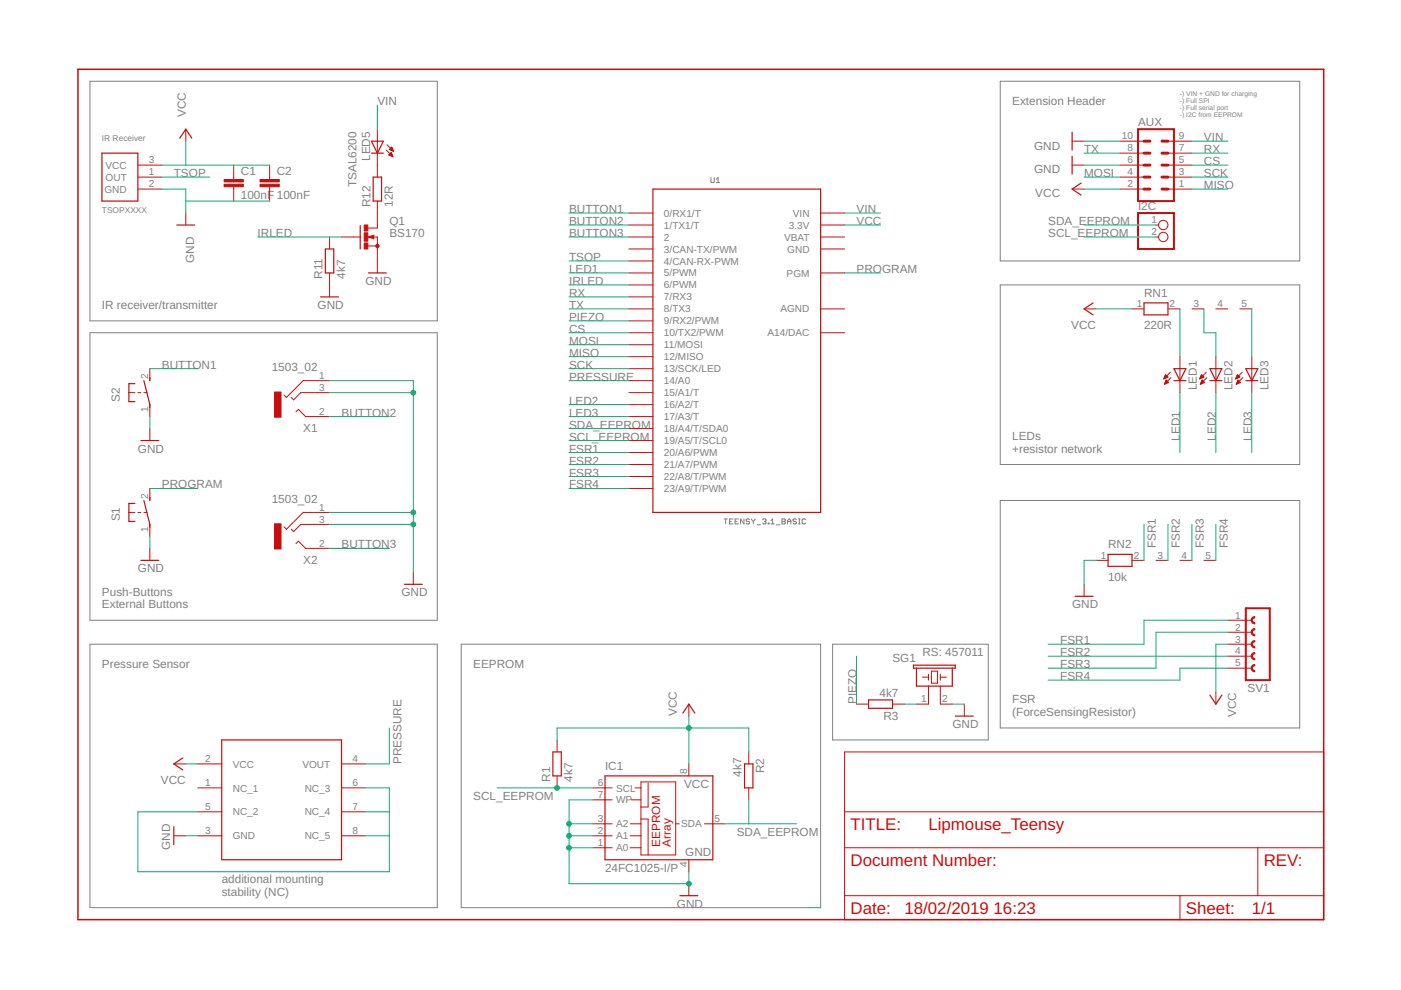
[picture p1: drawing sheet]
<svg xmlns="http://www.w3.org/2000/svg" width="297mm" height="210mm" viewBox="0 0 297 210" stroke-linecap="round" stroke-linejoin="round" font-family="sans-serif">
<g fill="none" stroke="#808080" stroke-width=".21">
<path d="M19.1 17.2h73.6v50.8h-73.6zM212.1 17.2h63.5v38.1h-63.5zM150.7 37.7v.8l.2 .2h.4l.1-.2v-.8M151.9 38.7h.7M151.9 38l.4-.3v1M19.1 70.5h73.6v61h-73.6zM212.1 60.4h63.5v38.1h-63.5zM153.5 110h.7M153.9 110v1.1M154.7 110.6h.3M155.4 110h-.7v1.1h.7M155.9 110.6h.3"/>
<path d="M156.6 110h-.7v1.1h.7M157.7 110v1.1l-.7-1.1v1.1M158.9 110.2l-.2-.2h-.3l-.2 .2 .2 .4h.3l.2 .1-.2 .4h-.3l-.2-.2M159.4 110l.3 .6M159.7 110.6v.5M160.1 110l-.4 .6M160.5 111.3h.7M161.7 110.2l.5-.2 .2 .2-.2 .4M162.1 110.6h.1M162.2 110.6l.2 .1-.2 .4-.5-.2M162.9 110.9h.1v.2h-.1zM163.4 111.1h.8"/>
<path d="M163.4 110.4l.4-.4v1.1M164.6 111.3h.7M165.8 110h.5l.2 .2-.2 .4 .2 .3-.2 .2h-.5zM165.8 110.6h.5M167 110.6h.7M167 111.1v-.7l.3-.4 .4 .4v.7M168.8 110.2l-.1-.2-.6 .2 .2 .4 .5 .1-.1 .4-.6-.2M169.3 110h.4M169.3 111.1h.4M169.5 110v1.1M170.8 110.2l-.2-.2-.5 .2v.7l.2 .2 .5-.2M212.1 106.1h63.5v48.2h-63.5z"/>
<path d="M19.1 136.6h73.6v55.8h-73.6zM176.5 136.6h33v20.3h-33zM171.4 192.4h-73.6v-55.8h76.2v55.8"/>
</g>
<path d="M16.5 14.7h264.1v180.3h-264.1zM79.1 50.1l-.5 .1 .5 .2" fill="none" stroke="#c90d0c" stroke-width=".32"/>
<g fill="none" stroke="#c90d0c" stroke-width=".21">
<path d="M29.2 35h5.1M29.2 37.5h5.1M39.4 27.4v2.5M49.6 35v3.1M49.6 39.6v3M57.2 35v3.1M57.2 39.6v3M80 27.4v10.1M81.9 31.8l1.4 1.4M82 30.7l1.4 1.4M82.4 32.9l.5-.6 .4 .9zM82.5 32.9h.7"/>
<path d="M82.5 32.8h.6M82.5 31.7l.6-.5 .3 .9zM82.6 31.7h.7M82.6 32.6h.5M82.7 31.6h.5M82.8 31.8h.5M82.8 32.5h.2M82.8 33h.4M82.8 31.4h.4M82.9 32.4h.1M83 31.3h.1M83.1 31.9h.3"/>
<path d="M83.1 33.1h.2M83.3 32h.1M227.3 35h2.5M227.3 29.9h2.5M237.5 32.5h5M237.5 35h5M237.5 37.5h5M237.5 29.9h5M247.6 32.5h5.1M247.6 35h5.1M247.6 37.5h5.1M247.6 29.9h5.1"/>
<path d="M29.2 40.1h5.1M39.4 45.2v2.5M69.9 50.2v2.6M69.9 57.9v5M72.4 50.2h4M78 50.2h2v7.7M78 50.2l1.2-.3v.7zM78 52.2h2M80 42.6v5.7h-2M133.3 50.2h5.1M133.3 57.9h5.1M133.3 55.3h5.1"/>
<path d="M133.3 52.8h5.1M133.3 47.7h5.1M133.3 45.2h5.1M174 50.2h5.1M174 57.9h5.1M174 52.8h5.1M174 47.7h5.1M174 45.2h5.1M227.3 40.1h2.5M237.5 40.1h5M245.1 50.2h.6M245.1 47.7h.6"/>
<path d="M247.6 40.1h5.1M31.8 78.2v2.5M133.3 65.5h5.1M133.3 75.6h5.1M133.3 73.1h5.1M133.3 70.5h5.1M133.3 68h5.1M133.3 62.9h5.1M133.3 60.4h5.1M133.3 78.2h5.1M174 65.5h5.1M174 70.5h5.1"/>
<path d="M229.8 65.5h2.6M240 65.5h2.5M246.9 79.9h.7M247 79.8h.5M247 79.7h.4M247.1 79.6h.1M247.1 79.4l.5 .5-.9 .4zM247.6 65.5h2.6M248.1 78.9l-1.4 1.4M250.2 75.6v7.6M252.7 65.5h2.5M254.5 79.9h.7"/>
<path d="M254.6 79.8h.5M254.6 79.7h.4M254.7 79.6h.1M254.7 79.4l.5 .5-.8 .4zM255.8 78.9l-1.4 1.4M257.8 75.6v7.6M257.8 65.5h2.5M262.1 79.9h.7M262.2 79.8h.5M262.3 79.7h.3M262.3 79.6h.2M262.9 79.9l-.5-.5-.4 .9"/>
<path d="M262.9 79.9l-.9 .4M262.9 65.5h2.5M263.4 78.9l-1.4 1.4M265.4 75.6v7.6M27.3 83.2h1.3M29.2 83.2h.7M30.5 83.2h.6M31.8 85.8v2.5M31.8 90.9v2.5M62.8 87.3l.5-.5 1.5 1.5h5.1M69.9 83.2h-6.1l-1.5 1.6-.6-.5M69.9 80.7h-5.6l-3.6 3.6-.5-.5"/>
<path d="M133.3 83.2h5.1M133.3 98.5h5.1M133.3 95.9h5.1M133.3 93.4h5.1M133.3 90.9h5.1M133.3 88.3h5.1M133.3 85.8h5.1M133.3 80.7h5.1M246.8 80.3h.1M246.8 80.2h.3M246.9 80.1h.5M246.9 81.4h.2"/>
<path d="M247 81.3h.4M247 81.1h.7M247.1 81h.6M247.1 80.9h.4M247.2 80.8h.2M247.2 80.6h.1M247.2 80.6l.6 .5-.9 .4zM248.3 80.1l-1.4 1.4M254.4 80.3h.1M254.4 80.2h.4M254.5 80.1h.5M254.5 81.4h.2"/>
<path d="M254.6 81.3h.4M254.6 81.1h.7M254.7 81h.6M254.7 80.9h.5M254.8 80.8h.2M254.8 80.6h.1M254.9 80.6l.5 .5-.9 .4zM255.9 80.1l-1.4 1.4M262 80.3h.1M262 80.2h.4M262.1 80.1h.6M262.1 81.4h.3"/>
<path d="M262.2 81.3h.4M262.3 81.1h.6M262.3 81h.6M262.4 80.9h.4M262.4 80.8h.3M262.5 80.6h.1M262.5 80.6l.5 .5-.9 .4zM263.5 80.1l-1.4 1.4M27.3 108.6h1.3M29.2 108.6h.7M30.5 108.6h.6M31.8 103.6v2.5"/>
<path d="M31.8 111.2v2.5M31.8 116.3v2.5M62.8 115.3l.5-.6 1.5 1.6h5.1M69.9 108.6h-5.6l-3.6 3.6-.5-.5M69.9 111.2h-6.1l-1.5 1.5-.6-.5M133.3 103.6h5.1M133.3 101h5.1M232.4 118.8h2.5M240 118.8h2.5M245.1 118.8h2.5M250.2 118.8h2.5M255.2 118.8h2.6"/>
<path d="M87.6 121.3v2.6M229.8 123.9v2.5M260.3 131.5h5.1M260.3 134h5.1M260.3 136.6h5.1M260.3 139.1h5.1M118.1 156.9v2.5M146 149.3v2.5M158.7 159.4v2.6M179.1 159.4h101.5v35.6h-101.5zM181.6 149.3h2.5M189.2 149.3h2.6"/>
<path d="M195.6 143.6h1.2M196.8 142.9v1.3M196.8 145.5v3.8h-2.5M197.5 142.3h1.3v2.5h-1.3zM199.4 143.6h1.2M199.4 142.9v1.3M199.4 145.5v3.8h2.5M204.4 149.3v2.5M257.8 146.7v2.6M260.3 141.7h5.1M36.9 177.2h2.5M36.9 162h2.5"/>
<path d="M41.9 172.1h5.1M41.9 177.2h5.1M41.9 167h5.1M41.9 162h5.1M72.4 172.1h5.1M72.4 177.2h5.1M72.4 167h5.1M72.4 162h5.1M118.1 164.5v2.5M125.7 179.7h4.1M125.7 177.2h4.1M125.7 167h4.1"/>
<path d="M125.7 174.7h4.1M125.7 169.6h4.1M133.6 179.7h2.3M133.6 177.2h2.3M133.6 174.7h2.3M133.9 169.6h2M134.6 167h1.3M135.9 165.8h7.4v15.5h-7.4zM135.9 173.7h1.5v7.6M137.4 166v5.1h-1.5M143.3 174.7h.7M146 162v2.5"/>
<path d="M149.4 174.7h4.3M158.7 167v2.6M179.1 179.7h101.5M179.1 172.1h101.5M266.7 179.7v10.2M146 182.3v2.5M146 187.4v2.5M179.1 189.9h101.5M250.2 189.9v5.1"/>
<circle cx="246.6" cy="47.7" r=".99"/>
<circle cx="246.6" cy="50.2" r=".99"/>
</g>
<g fill="none" stroke="#c90d0c" stroke-width=".42">
<path d="M241.3 27.4h7.6v15.2h-7.6zM241.3 45.2h7.6v7.6h-7.6zM264.1 129h5.1v15.2h-5.1z"/>
<circle cx="80" cy="52.2" r=".25"/>
</g>
<g fill="#c90d0c" stroke="#c90d0c" stroke-width=".21">
<path d="M265.5 136l.5-.2v.3a.51 .51 0 0 0-.5 .5 .51 .51 0 0 0 .5 .5v.3a.77 .77 0 0 1-.7-.5 .77 .77 0 0 1 .2-.9z" fill-rule="evenodd"/>
<path d="M265.5 133.5l.5-.2v.2a.51 .51 0 0 0-.5 .5 .51 .51 0 0 0 .5 .6v.2a.77 .77 0 0 1-.7-.5 .77 .77 0 0 1 .2-.8z" fill-rule="evenodd"/>
<path d="M265.5 131l.5-.3v.3a.51 .51 0 0 0-.5 .5 .51 .51 0 0 0 .5 .5v.3a.77 .77 0 0 1-.7-.5 .77 .77 0 0 1 .2-.8z" fill-rule="evenodd"/>
<path d="M265.5 141.1l.5-.2v.3a.51 .51 0 0 0-.5 .5 .51 .51 0 0 0 .5 .5v.2a.77 .77 0 0 1-.7-.4 .77 .77 0 0 1 .2-.9z" fill-rule="evenodd"/>
<path d="M265.5 138.6l.5-.2v.2a.51 .51 0 0 0-.5 .5 .51 .51 0 0 0 .5 .5v.3a.77 .77 0 0 1-.7-.5 .77 .77 0 0 1 .2-.8z" fill-rule="evenodd"/>
</g>
<g fill="none" stroke="#c90d0c" stroke-width=".25">
<path d="M21.6 32.5h7.6v10.1h-7.6zM38.1 29.3l1.3-1.9 1.3 1.9M78.7 29.9h2.6l-1.3 2.6zM78.7 32.5h2.6M79.1 37.5h1.8v5.1h-1.8zM227.3 28v3.8M227.3 33.1v3.8M229.2 38.8l-1.9 1.3 1.9 1.3M37.5 47.7h3.8M69 52.8h1.8v5.1h-1.8zM76.4 47.8v5M78.1 57.9h3.8"/>
<path d="M138.4 40.1h35.6v68.5h-35.6zM68 62.9h3.8M231.8 64.2l-2 1.3 2 1.3M242.5 64.2h5.1v2.6h-5.1zM248.9 78.2h2.5l-1.2 2.5zM256.5 78.2h2.6l-1.3 2.5zM264.1 78.2h2.6l-1.3 2.5zM28.6 81.3h-1.3v3.9h1.3M29.9 93.4h3.8M30.5 80.7l1.3 5.1v.6M31.8 80.1v.6M248.9 80.7h2.5"/>
<path d="M256.5 80.7h2.6M264.1 80.7h2.6M28.6 106.7h-1.3v3.9h1.3M29.9 118.8h3.8M30.5 106.1l1.3 5.1v.6M31.8 105.5v.6M234.9 117.5h5.1v2.6h-5.1zM85.7 123.9h3.8M227.9 126.4h3.9M47 156.9h25.4v25.4h-25.4zM117.2 159.4h1.8v5.1h-1.8zM144.8 151.2l1.2-1.9 1.3 1.9"/>
<path d="M184.1 148.4h5.1v1.8h-5.1zM193.7 141h8.8v.7h-8.8zM194.3 141.7v3.8h7.6v-3.8M202.5 151.8h3.9M256.5 147.4l1.3 1.9 1.3-1.9M36.9 175.3v3.8M38.8 160.7l-1.9 1.3 1.9 1.2M128.3 164.5h22.8v17.8h-22.8zM157.9 162h1.7v5h-1.7zM144.1 189.9h3.9"/>
</g>
<g fill="#c90d0c" stroke="#c90d0c" stroke-width=".21">
<path d="M47.5 39.1h4.1v.5h-4.1z"/>
<path d="M47.5 38.1h4.1v.5h-4.1z"/>
<path d="M55.1 39.1h4.1v.5h-4.1z"/>
<path d="M55.1 38.1h4.1v.5h-4.1z"/>
<path d="M77.2 51.5h.8v1.3h-.8z"/>
<path d="M77.2 47.7h.8v1.3h-.8z"/>
<path d="M77.2 49.4h.8v1.7h-.8z"/>
<path d="M58.2 83.1h1.4v5.4h-1.4z"/>
<path d="M58.2 111.1h1.4v5.3h-1.4z"/>
</g>
<path d="M242.5 35h1.3M242.5 37.5h1.3M242.5 29.9h1.3M242.5 32.5h1.3M246.4 35h1.2M246.4 37.5h1.2M246.4 29.9h1.2M246.4 32.5h1.2M242.5 40.1h1.3M246.4 40.1h1.2" fill="none" stroke="#c90d0c" stroke-width=".61"/>
<g fill="none" stroke="#0dab76" stroke-width=".21">
<path d="M34.3 35h22.9M34.3 37.5h10.2M39.4 29.9v5.1M80 22.3v5.1M229.8 35h7.7M229.8 29.9h7.7M229.8 37.5h7.7M229.8 32.5h7.7M252.7 35h7.6M252.7 29.9h7.6M252.7 37.5h7.6M252.7 32.5h7.6"/>
<path d="M34.3 40.1h5.1v5.1M39.4 42.6h17.8M54.6 50.2h17.8M120.6 47.7h12.7M120.6 55.3h12.7M120.6 50.2h12.7M120.6 45.2h12.7M120.6 57.9h12.7M179.1 47.7h7.6M179.1 45.2h7.6M179.1 57.9h7.6M229.8 40.1h7.7"/>
<path d="M229.8 47.7h15.3M229.8 50.2h15.3M252.7 40.1h7.6M31.8 78.2h10.1M120.6 70.5h12.7M120.6 65.5h12.7M120.6 60.4h12.7M120.6 78.2h12.7M120.6 73.1h12.7M120.6 62.9h12.7M120.6 75.6h12.7M120.6 68h12.7"/>
<path d="M232.4 65.5h7.6M250.2 65.5v10.1M255.2 65.5v5h2.6v5.1M265.4 65.5v10.1M31.8 88.3v2.6M69.9 80.7h17.7v40.6M69.9 83.2h17.7M69.9 88.3h12.6M120.6 80.7h12.7M120.6 95.9h12.7M120.6 98.5h12.7M120.6 93.4h12.7"/>
<path d="M120.6 90.9h12.7M120.6 88.3h12.7M120.6 85.8h12.7M250.2 83.2v12.7M257.8 83.2v12.7M265.4 83.2v12.7M31.8 113.7v2.6M31.8 103.6h10.1M69.9 108.6h17.7M69.9 111.2h17.7M69.9 116.3h12.6M120.6 101h12.7"/>
<path d="M120.6 103.6h12.7M232.4 118.8h-2.6v5.1M242.5 111.2v7.6M247.6 111.2v7.6M252.7 111.2v7.6M257.8 111.2v7.6M181.6 139.1v10.2M222.2 139.1h38.1M260.3 131.5h-17.8v5.1h-20.3M260.3 136.6h-2.5v10.1M260.3 134h-15.2v7.7h-22.9M82.5 154.3v7.7h-5"/>
<path d="M118.1 156.9v-2.6h40.6v5.1M146 151.8v10.2M191.8 149.3h2.5M201.9 149.3h2.5M260.3 141.7h-10.1v2.5h-28M39.4 177.2h2.5M39.4 162h2.5M77.5 177.2h5M77.5 167h5v17.8h-53.3v-12.7h12.7M77.5 172.1h5M105.4 167h20.3M120.6 177.2h5.1"/>
<path d="M120.6 174.7h5.1M120.6 179.7h5.1M125.7 169.6h-5.1v17.8h25.4v-2.6M153.7 174.7h15.2M158.7 169.6v5.1M171.4 192.4h2.6"/>
</g>
<g fill="#0dab76" stroke="#0dab76" stroke-width=".21">
<circle cx="120.6" cy="177.2" r=".51"/>
<circle cx="120.6" cy="179.7" r=".51"/>
<circle cx="120.6" cy="174.7" r=".51"/>
<circle cx="146" cy="187.4" r=".51"/>
<circle cx="87.6" cy="83.2" r=".51"/>
<circle cx="87.6" cy="108.6" r=".51"/>
<circle cx="87.6" cy="111.2" r=".51"/>
<circle cx="146" cy="154.3" r=".51"/>
<circle cx="118.1" cy="167" r=".51"/>
</g>
<g font-size="3.6" fill="#c90d0c">
<text x="180.3" y="175.9">TITLE:</text>
<text x="196.8" y="175.9">Lipmouse_Teensy</text>
<text x="180.3" y="183.6">Document Number:</text>
<text x="267.9" y="183.6">REV:</text>
<text x="180.3" y="193.7">Date:</text>
<text x="191.8" y="193.7">18/02/2019</text>
<text x="210.7" y="193.7">16:23</text>
<text x="251.4" y="193.7">Sheet:</text>
<text x="265.4" y="193.7">1/1</text>
</g>
<g font-size="2.5" fill="#808080">
<text x="80" y="22.3">VIN</text>
<text x="214.6" y="22.3">Extension Header</text>
<text x="39.4" y="24.9" transform="rotate(-90 39.4 24.9)">VCC</text>
<text x="241.3" y="26.6">AUX</text>
<text x="255.2" y="29.9">VIN</text>
<text x="78.5" y="34.1" transform="rotate(-90 78.5 34.1)">LED5</text>
<text x="219.2" y="31.7">GND</text>
<text x="229.9" y="32.5">TX</text>
<text x="255.2" y="35">CS</text>
<text x="255.2" y="32.5">RX</text>
<text x="36.8" y="37.5">TSOP</text>
<text x="51.1" y="37.2">C1</text>
<text x="58.7" y="37.2">C2</text>
<text x="75.6" y="39.7" transform="rotate(-90 75.6 39.7)">TSAL6200</text>
<text x="219.2" y="36.8">GND</text>
<text x="219.5" y="41.9">VCC</text>
<text x="229.9" y="37.5">MOSI</text>
<text x="255.2" y="37.5">SCK</text>
<text x="255.2" y="40.1">MISO</text>
<text x="51.1" y="42.2">100nF 100nF</text>
<text x="78.5" y="43.9" transform="rotate(-90 78.5 43.9)">R12</text>
<text x="82.6" y="47.7">Q1</text>
<text x="83.3" y="43.9" transform="rotate(-90 83.3 43.9)">12R</text>
<text x="120.7" y="45.2">BUTTON1</text>
<text x="120.7" y="47.7">BUTTON2</text>
<text x="181.6" y="47.7">VCC</text>
<text x="181.6" y="45.2">VIN</text>
<text x="222.2" y="47.7">SDA_EEPROM</text>
<text x="241.3" y="44.5">I2C</text>
<text x="54.6" y="50.2">IRLED</text>
<text x="82.6" y="50.2">BS170</text>
<text x="120.7" y="50.2">BUTTON3</text>
<text x="222.2" y="50.2">SCL_EEPROM</text>
<text x="41.2" y="55.8" transform="rotate(-90 41.2 55.8)">GND</text>
<text x="68.4" y="59.1" transform="rotate(-90 68.4 59.1)">R11</text>
<text x="73.2" y="59.1" transform="rotate(-90 73.2 59.1)">4k7</text>
<text x="120.7" y="55.3">TSOP</text>
<text x="120.7" y="57.9">LED1</text>
<text x="181.6" y="57.9">PROGRAM</text>
<text x="21.6" y="65.5">IR receiver/transmitter</text>
<text x="67.3" y="65.5">GND</text>
<text x="77.5" y="60.4">GND</text>
<text x="120.7" y="60.4">IRLED</text>
<text x="120.7" y="65.5">TX</text>
<text x="120.7" y="62.9">RX</text>
<text x="242.6" y="62.9">RN1</text>
<text x="120.7" y="70.6">CS</text>
<text x="120.7" y="68">PIEZO</text>
<text x="227.1" y="69.8">VCC</text>
<text x="242.6" y="69.8">220R</text>
<text x="120.7" y="73.1">MOSI</text>
<text x="120.7" y="75.6">MISO</text>
<text x="34.3" y="78.2">BUTTON1</text>
<text x="57.6" y="78.7">1503_02</text>
<text x="120.7" y="80.7">PRESSURE</text>
<text x="120.7" y="78.2">SCK</text>
<text x="253.7" y="82.7" transform="rotate(-90 253.7 82.7)">LED1</text>
<text x="261.3" y="82.7" transform="rotate(-90 261.3 82.7)">LED2</text>
<text x="269" y="82.7" transform="rotate(-90 269 82.7)">LED3</text>
<text x="25.4" y="85.2" transform="rotate(-90 25.4 85.2)">S2</text>
<text x="72.4" y="88.3">BUTTON2</text>
<text x="120.7" y="88.3">LED3</text>
<text x="120.7" y="85.8">LED2</text>
<text x="29.2" y="96">GND</text>
<text x="64.3" y="91.6">X1</text>
<text x="120.7" y="96">FSR1</text>
<text x="120.7" y="93.4">SCL_EEPROM</text>
<text x="120.7" y="90.9">SDA_EEPROM</text>
<text x="214.6" y="93.3">LEDs</text>
<text x="214.6" y="96">+resistor network</text>
<text x="250.2" y="93.4" transform="rotate(-90 250.2 93.4)">LED1</text>
<text x="257.8" y="93.4" transform="rotate(-90 257.8 93.4)">LED2</text>
<text x="265.4" y="93.4" transform="rotate(-90 265.4 93.4)">LED3</text>
<text x="120.7" y="98.5">FSR2</text>
<text x="120.7" y="101">FSR3</text>
<text x="34.3" y="103.6">PROGRAM</text>
<text x="57.6" y="106.6">1503_02</text>
<text x="120.7" y="103.6">FSR4</text>
<text x="25.4" y="110.6" transform="rotate(-90 25.4 110.6)">S1</text>
<text x="64.3" y="119.6">X2</text>
<text x="72.4" y="116.3">BUTTON3</text>
<text x="234.9" y="116.3">RN2</text>
<text x="245.1" y="116.3" transform="rotate(-90 245.1 116.3)">FSR1</text>
<text x="250.2" y="116.3" transform="rotate(-90 250.2 116.3)">FSR2</text>
<text x="255.2" y="116.3" transform="rotate(-90 255.2 116.3)">FSR3</text>
<text x="260.3" y="116.3" transform="rotate(-90 260.3 116.3)">FSR4</text>
<text x="29.2" y="121.3">GND</text>
<text x="234.9" y="123.1">10k</text>
<text x="21.6" y="126.3">Push-Buttons</text>
<text x="21.6" y="129">External Buttons</text>
<text x="85.1" y="126.4">GND</text>
<text x="227.3" y="129">GND</text>
<text x="224.8" y="136.6">FSR1</text>
<text x="21.6" y="141.7">Pressure Sensor</text>
<text x="100.3" y="141.7">EEPROM</text>
<text x="189.2" y="140.4">SG1</text>
<text x="195.6" y="139.1">RS: 457011</text>
<text x="224.8" y="139.1">FSR2</text>
<text x="224.8" y="141.7">FSR3</text>
<text x="181.6" y="149.3" transform="rotate(-90 181.6 149.3)">PIEZO</text>
<text x="186.5" y="147.8">4k7</text>
<text x="214.6" y="149.2">FSR</text>
<text x="224.8" y="144.2">FSR4</text>
<text x="264.5" y="146.7">SV1</text>
<text x="143.5" y="151.8" transform="rotate(-90 143.5 151.8)">VCC</text>
<text x="187.3" y="152.6">R3</text>
<text x="201.9" y="154.4">GND</text>
<text x="214.6" y="151.8">(ForceSensingResistor)</text>
<text x="262.1" y="152" transform="rotate(-90 262.1 152)">VCC</text>
<text x="85.1" y="162" transform="rotate(-90 85.1 162)">PRESSURE</text>
<text x="34.1" y="166.3">VCC</text>
<text x="116.6" y="165.8" transform="rotate(-90 116.6 165.8)">R1</text>
<text x="121.4" y="165.8" transform="rotate(-90 121.4 165.8)">4k7</text>
<text x="128.3" y="163.2">IC1</text>
<text x="145" y="167.1">VCC</text>
<text x="157.2" y="164.7" transform="rotate(-90 157.2 164.7)">4k7</text>
<text x="162" y="163.9" transform="rotate(-90 162 163.9)">R2</text>
<text x="100.3" y="169.6">SCL_EEPROM</text>
<text x="156.2" y="177.2">SDA_EEPROM</text>
<text x="36.1" y="180.2" transform="rotate(-90 36.1 180.2)">GND</text>
<text x="128.3" y="184.8">24FC1025-I/P</text>
<text x="145.3" y="181.5">GND</text>
<text x="47" y="187.2">additional mounting</text>
<text x="47" y="189.9">stability (NC)</text>
<text x="143.5" y="192.4">GND</text>
</g>
<g font-size="2.5" fill="#c90d0c">
<text x="140" y="179.5" transform="rotate(-90 140 179.5)">EEPROM</text>
<text x="142.2" y="179.5" transform="rotate(-90 142.2 179.5)">Array</text>
</g>
<g font-size="2.1" fill="#808080">
<text x="237.8" y="29.6">10</text>
<text x="250" y="29.6">9</text>
<text x="22.4" y="35.8">VCC</text>
<text x="31.6" y="34.7">3</text>
<text x="239" y="34.7">6</text>
<text x="239" y="32.1">8</text>
<text x="250" y="34.7">5</text>
<text x="250" y="32.1">7</text>
<text x="22.2" y="40.8">GND</text>
<text x="22.4" y="38.3">OUT</text>
<text x="31.6" y="37.2">1</text>
<text x="31.6" y="39.7">2</text>
<text x="239" y="39.7">2</text>
<text x="239" y="37.2">4</text>
<text x="250" y="39.7">1</text>
<text x="250" y="37.2">3</text>
<text x="140.8" y="45.9">0/RX1/T</text>
<text x="168.1" y="45.9">VIN</text>
<text x="244.1" y="47.3">1</text>
<text x="140.8" y="53.5">3/CAN-TX/PWM</text>
<text x="140.8" y="51">2</text>
<text x="140.8" y="48.5">1/TX1/T</text>
<text x="166.2" y="51">VBAT</text>
<text x="166.9" y="53.5">GND</text>
<text x="167.2" y="48.5">3.3V</text>
<text x="244.1" y="49.9">2</text>
<text x="140.8" y="58.6">5/PWM</text>
<text x="140.8" y="56.1">4/CAN-RX-PWM</text>
<text x="166.8" y="58.6">PGM</text>
<text x="140.8" y="63.7">7/RX3</text>
<text x="140.8" y="61.2">6/PWM</text>
<text x="241" y="65.1">1</text>
<text x="248" y="65.1">2</text>
<text x="253.1" y="65.1">3</text>
<text x="258.1" y="65.1">4</text>
<text x="263.2" y="65.1">5</text>
<text x="140.8" y="71.3">10/TX2/PWM</text>
<text x="140.8" y="68.8">9/RX2/PWM</text>
<text x="140.8" y="66.2">8/TX3</text>
<text x="162.7" y="71.3">A14/DAC</text>
<text x="165.5" y="66.2">AGND</text>
<text x="140.8" y="76.4">12/MISO</text>
<text x="140.8" y="73.9">11/MOSI</text>
<text x="31.4" y="80.4" transform="rotate(-90 31.4 80.4)">2</text>
<text x="67.7" y="80.4">1</text>
<text x="67.7" y="82.9">3</text>
<text x="140.8" y="81.5">14/A0</text>
<text x="140.8" y="78.9">13/SCK/LED</text>
<text x="31.4" y="87.3" transform="rotate(-90 31.4 87.3)">1</text>
<text x="67.7" y="88">2</text>
<text x="140.8" y="89.1">17/A3/T</text>
<text x="140.8" y="86.6">16/A2/T</text>
<text x="140.8" y="84">15/A1/T</text>
<text x="140.8" y="94.2">19/A5/T/SCL0</text>
<text x="140.8" y="91.6">18/A4/T/SDA0</text>
<text x="140.8" y="101.8">22/A8/T/PWM</text>
<text x="140.8" y="99.3">21/A7/PWM</text>
<text x="140.8" y="96.7">20/A6/PWM</text>
<text x="31.4" y="105.8" transform="rotate(-90 31.4 105.8)">2</text>
<text x="140.8" y="104.3">23/A9/T/PWM</text>
<text x="31.4" y="112.7" transform="rotate(-90 31.4 112.7)">1</text>
<text x="67.7" y="108.3">1</text>
<text x="67.7" y="110.8">3</text>
<text x="67.7" y="115.9">2</text>
<text x="233.4" y="118.5">1</text>
<text x="240.4" y="118.5">2</text>
<text x="245.4" y="118.5">3</text>
<text x="250.5" y="118.5">4</text>
<text x="255.6" y="118.5">5</text>
<text x="261.9" y="131.1">1</text>
<text x="261.9" y="133.7">2</text>
<text x="261.9" y="136.2">3</text>
<text x="261.9" y="138.8">4</text>
<text x="261.9" y="141.3">5</text>
<text x="195.3" y="148.9">1</text>
<text x="199.7" y="148.9">2</text>
<text x="43.5" y="161.6">2</text>
<text x="74.7" y="161.6">4</text>
<text x="43.5" y="166.7">1</text>
<text x="49.3" y="167.8">NC_1</text>
<text x="49.3" y="162.7">VCC</text>
<text x="64.1" y="162.7">VOUT</text>
<text x="64.6" y="167.8">NC_3</text>
<text x="74.7" y="166.7">6</text>
<text x="126.7" y="166.7">6</text>
<text x="130.6" y="167.8">SCL</text>
<text x="145.7" y="164.2" transform="rotate(-90 145.7 164.2)">8</text>
<text x="43.5" y="171.8">5</text>
<text x="49.3" y="172.9">NC_2</text>
<text x="64.6" y="172.9">NC_4</text>
<text x="74.7" y="171.8">7</text>
<text x="126.7" y="169.2">7</text>
<text x="130.6" y="170.4">WP</text>
<text x="43.5" y="176.9">3</text>
<text x="49.3" y="178">GND</text>
<text x="64.6" y="178">NC_5</text>
<text x="74.7" y="176.9">8</text>
<text x="126.7" y="179.4">1</text>
<text x="126.7" y="176.9">2</text>
<text x="126.7" y="174.3">3</text>
<text x="130.6" y="178">A1</text>
<text x="130.6" y="175.4">A2</text>
<text x="144.4" y="175.4">SDA</text>
<text x="151.5" y="174.3">5</text>
<text x="130.6" y="180.5">A0</text>
<text x="145.7" y="183.8" transform="rotate(-90 145.7 183.8)">4</text>
</g>
<g font-size="1.8" fill="#808080">
<text x="21.6" y="29.9">IR Receiver</text>
<text x="21.6" y="45.2">TSOPXXXX</text>
</g>
<g font-size="1.4" fill="#808080">
<text x="250.2" y="20.3">-) VIN + GND for charging</text>
<text x="250.2" y="21.8">-) Full SPI</text>
<text x="250.2" y="23.3">-) Full serial port</text>
<text x="250.2" y="24.9">-) I2C from EEPROM</text>
</g>
</svg>
